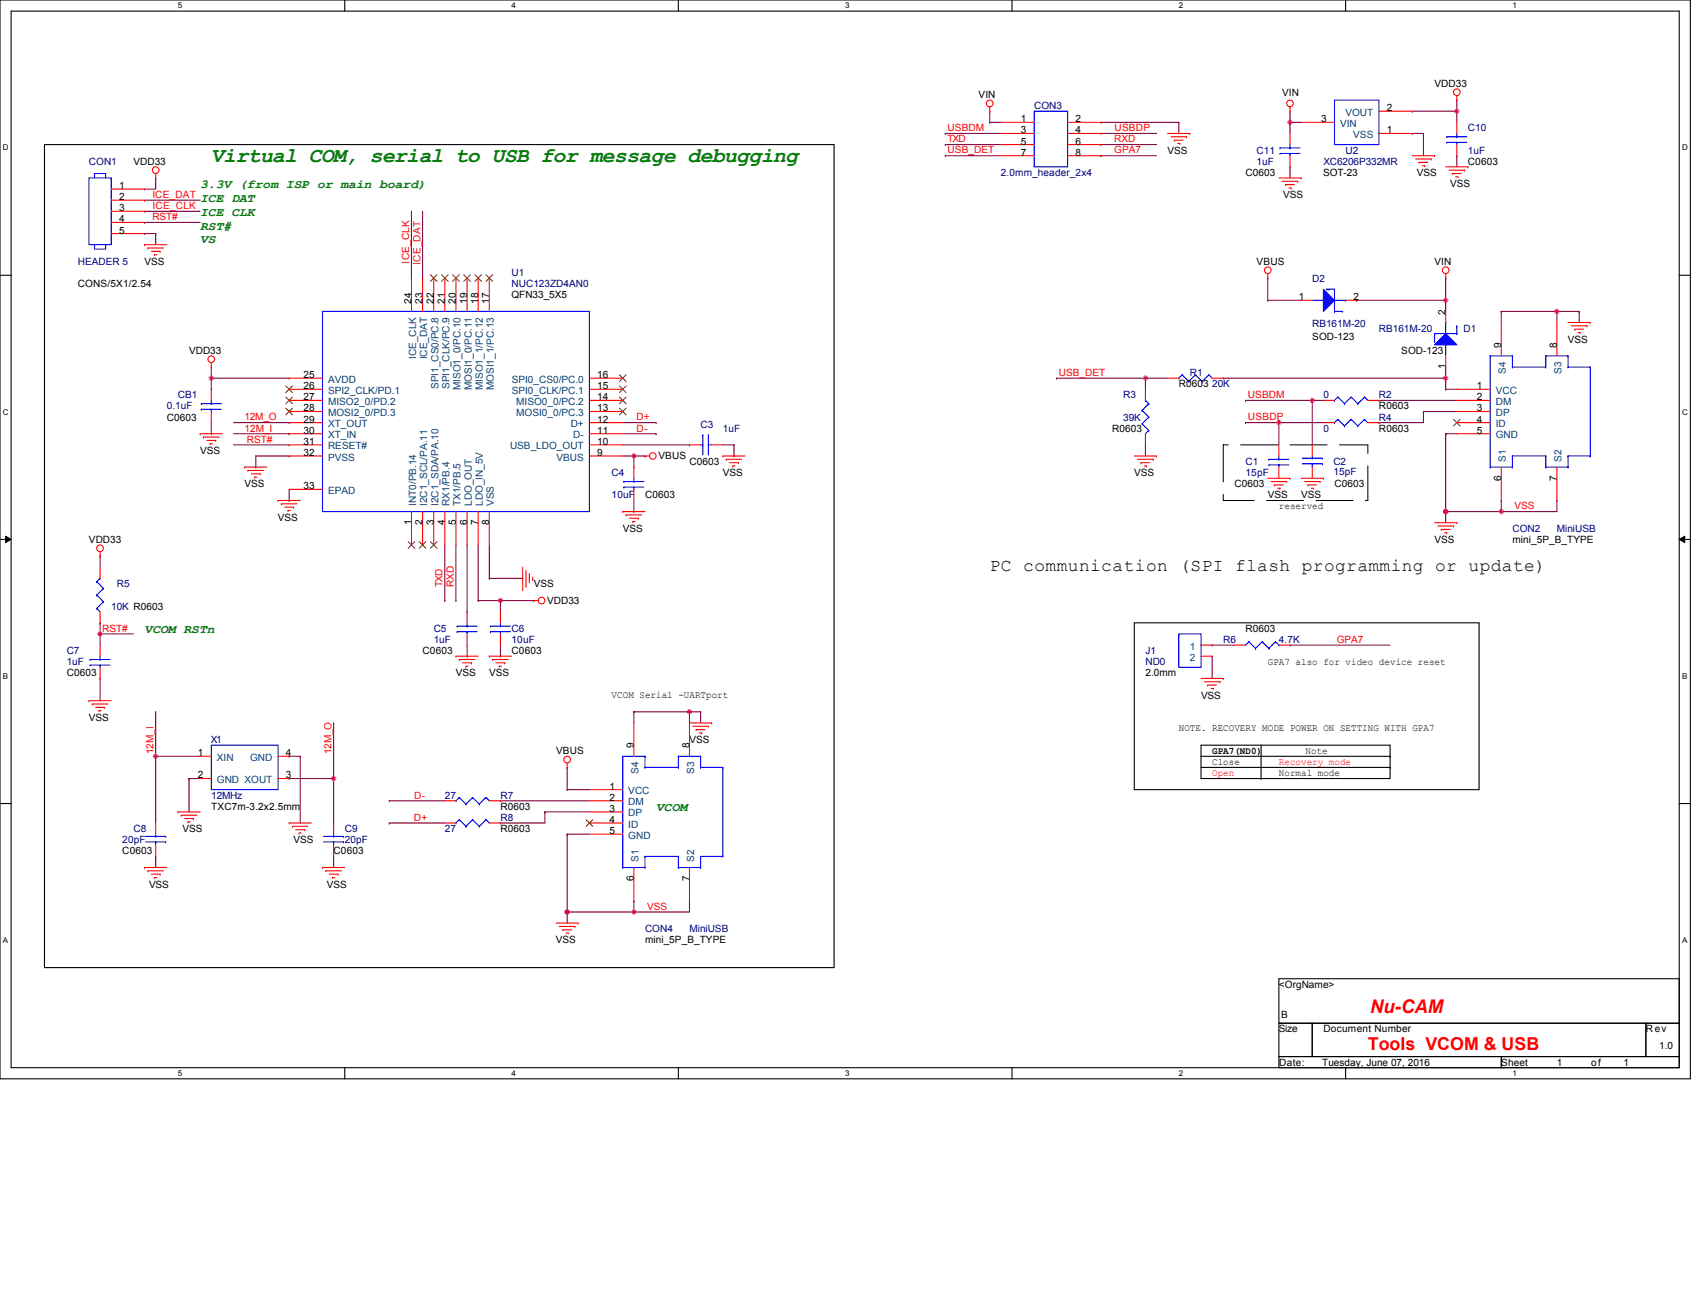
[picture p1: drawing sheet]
<svg xmlns="http://www.w3.org/2000/svg" width="279mm" height="216mm" viewBox="0 0 279 216" stroke-linecap="round" stroke-linejoin="round" font-family="sans-serif">
<path d="M0 0h278v177.4h-278zM1.8 1.8h274.3v173.8h-274.3z" fill="none" stroke="#000" stroke-width=".18"/>
<g fill="#fff">
<path d="M29.3 .2h.7v1.4h-.7z"/>
<path d="M29.3 175.7h.7v1.5h-.7z"/>
</g>
<path d="M56.7 0v1.8M56.7 175.6v1.8" fill="none" stroke="#000" stroke-width=".18"/>
<g fill="#fff">
<path d="M84.1 .2h.8v1.4h-.8z"/>
<path d="M84.1 175.7h.8v1.5h-.8z"/>
</g>
<path d="M111.6 0v1.8M111.6 175.6v1.8" fill="none" stroke="#000" stroke-width=".18"/>
<g fill="#fff">
<path d="M139 .2h.7v1.4h-.7z"/>
<path d="M139 175.7h.7v1.5h-.7z"/>
</g>
<path d="M166.4 0v1.8M166.4 175.6v1.8" fill="none" stroke="#000" stroke-width=".18"/>
<g fill="#fff">
<path d="M193.9 .2h.7v1.4h-.7z"/>
<path d="M193.9 175.7h.7v1.5h-.7z"/>
</g>
<path d="M221.3 0v1.8M221.3 175.6v1.8" fill="none" stroke="#000" stroke-width=".18"/>
<g fill="#fff">
<path d="M248.7 .2h.8v1.4h-.8z"/>
<path d="M248.7 175.7h.8v1.5h-.8z"/>
<path d="M.5 23.5h.9v1.5h-.9z"/>
<path d="M276.6 23.5h1v1.5h-1z"/>
<path d="M.5 67h.9v1.4h-.9z"/>
<path d="M276.6 67h1v1.4h-1z"/>
</g>
<path d="M0 45.3h1.8M276.1 45.3h1.9" fill="none" stroke="#000" stroke-width=".18"/>
<g fill="#fff">
<path d="M.5 110.4h.8v1.5h-.8z"/>
<path d="M276.6 110.4h.9v1.5h-.9z"/>
</g>
<path d="M0 88.7h1.8M276.1 88.7h1.9" fill="none" stroke="#000" stroke-width=".18"/>
<path d="M.9 88.2l.9 .5-.9 .5zM276.1 88.7l1-.5v1z" fill="#000"/>
<path d="M.9 88.2l.9 .5-.9 .5zM276.1 88.7l1-.5v1z" fill="none" stroke="#000" stroke-width=".16"/>
<g fill="#fff">
<path d="M.5 153.8h.8v1.5h-.8z"/>
<path d="M276.6 153.8h.9v1.5h-.9z"/>
</g>
<g fill="none" stroke="#000" stroke-width=".18">
<path d="M7.3 23.8h129.9v135.3h-129.9zM186.5 102.4h56.7v27.4h-56.7zM0 132.1h1.8M197.5 122.5h31.1v5.5h-31.1zM197.5 126.2h31.1M197.5 124.4h31.1M207.4 128h.1M207.4 122.5v5.5M228.6 126.2h.1M228.6 124.4h.1M276.1 132.1h1.9M210.3 160.9h65.8v7.3h-65.8z"/>
<path d="M210.3 168.2h5.5v5.5h-5.5zM210.3 173.7h36.6v1.9h-36.6zM215.8 168.2h54.9v5.5h-54.9zM246.9 173.7h29.2v1.9h-29.2zM270.7 168.2h5.4v5.5h-5.4z"/>
</g>
<g fill="none" stroke="#800040" stroke-width=".18">
<path d="M162.8 18.3h.1M162.8 18.3v1.8M212.1 18.3h.1M212.1 18.3v3.6M232.3 18.3h.1M232.3 18.3h7.3M239.6 18.3h.1M239.6 16.5h.1M239.6 16.5v3.6M23.8 31.1h.1M23.8 36.6h.1M23.8 32.9h.1"/>
<path d="M23.8 34.7h.1M23.8 38.4h.1M23.8 36.6h9.1M23.8 32.9h9.1M23.8 34.7h9.1M23.8 38.4h1.8M25.6 29.3h.1M25.6 38.4h.1M25.6 29.3v1.8h-1.8M25.6 38.4v1.8M67.7 34.7v11M69.5 34.7v11"/>
<path d="M155.4 21.9h.1M155.4 23.8h.1M155.4 25.6h.1M155.4 21.9h9.2M155.4 23.8h9.2M155.4 25.6h9.2M162.8 20.1h.1M162.8 20.1h1.8M181.1 21.9h.1M181.1 23.8h.1M181.1 25.6h.1M181.1 20.1h.1"/>
<path d="M181.1 21.9h9.1M181.1 23.8h9.1M181.1 25.6h9.1M181.1 20.1h12.8M193.9 20.1h.1M193.9 20.1v1.8M212.1 20.1h.1M212.1 27.4h.1M212.1 20.1h1.9M212.1 27.4v1.9M232.3 21.9h.1M232.3 21.9h1.8"/>
<path d="M234.1 21.9h.1M234.1 21.9v3.7M239.6 25.6h.1M239.6 25.6v1.8M67.7 45.7h.1M69.5 45.7h.1M208.5 45.7h.1M208.5 49.4h.1M208.5 45.7v3.7M208.5 49.4h5.5M223.1 49.4h.1M223.1 49.4h14.6"/>
<path d="M237.7 49.4h.1M237.7 45.7h.1M237.7 45.7v5.5M246.9 51.2h.1M246.9 51.2h12.8M246.9 51.2v1.8M256 51.2h.1M256 51.2v1.8M259.7 51.2h.1M259.7 51.2v1.8M34.7 71.3h.1M34.7 62.2h.1"/>
<path d="M34.7 64h.1M34.7 62.2h12.8M34.7 60.4v3.6M34.7 69.5v1.8M38.4 69.5h9.1M38.4 71.3h9.1M38.4 73.2h9.1M42.1 76.8h.1M47.5 71.3h.1M47.5 73.2h.1M47.5 62.2h.1M47.5 69.5h.1"/>
<path d="M47.5 75h.1M47.5 75h-5.4v1.8M102.4 69.5h5.5M102.4 71.3h5.5M102.4 73.2h11M102.4 75h3.7M104.2 76.8h.1M104.2 75h.1M104.2 75v1.8M106.1 75h.1M107.9 69.5h.1M107.9 71.3h.1"/>
<path d="M113.4 73.2h.1M118.9 73.2h1.8M120.7 73.2h.1M120.7 75h.1M120.7 73.2v1.8M173.7 62.2h.1M173.7 62.2h18.3M188.4 73.2h.1M188.4 62.2h.1M188.4 62.2v1.8M188.4 73.2v1.8M201.2 62.2h.1"/>
<path d="M201.2 62.2h36.5M204.8 65.8h.1M204.8 69.5h.1M204.8 69.5h12.8M204.8 65.8h12.8M210.3 69.5h.1M210.3 69.5v3.7M215.8 65.8h.1M215.8 65.8v7.4M226.8 69.5h.1M226.8 65.8h.1M226.8 65.8h12.8"/>
<path d="M234.1 67.7h.1M234.1 67.7h5.5M234.1 67.7v1.8h-7.3M237.7 64h.1M237.7 62.2h.1M237.7 60.4h.1M237.7 71.3h.1M237.7 64h1.9M237.7 60.4v3.6M237.7 71.3v14.7M237.7 71.3h1.9M16.5 91.4h.1"/>
<path d="M16.5 91.4v1.9M47.5 82.3h.1M47.5 80.5v1.8M73.2 98.8h.1M73.2 89.6v9.2M75 98.8h.1M75 89.6v9.2M76.8 89.6v11M78.6 98.8h.1M78.6 89.6v9.2M78.6 98.8h9.2M80.5 95.1h.1"/>
<path d="M80.5 95.1h5.5M80.5 89.6v5.5M82.3 98.8h.1M82.3 98.8v1.8M86 95.1h.1M87.8 98.8h.1M104.2 84.1h.1M104.2 82.3v1.8M237.7 84.1h.1M246.9 84.1h.1M246.9 82.3h.1M246.9 82.3v1.8"/>
<path d="M256 82.3h.1M256 82.3v1.8h-18.3M16.5 104.2h.1M16.5 102.4h.1M16.5 111.6h.1M16.5 102.4v3.7M16.5 111.6v3.6M16.5 104.2h5.4M25.6 117h.1M25.6 117v18.3M54.9 118.9h.1M54.9 118.9v16.4"/>
<path d="M76.8 100.6h.1M76.8 107.9h.1M76.8 106.1v1.8M82.3 107.9h.1M82.3 100.6h.1M82.3 106.1v1.8M104.2 117h.1M104.2 117v1.9M104.2 117h11M113.4 117h.1M113.4 117v1.9M115.2 117h.1"/>
<path d="M115.2 117v1.9M199.3 106.1h.1M199.3 107.9h.1M199.3 106.1h3.7M199.3 107.9v3.7M212.1 106.1h.1M212.1 106.1h16.5M25.6 124.4h.1M25.6 124.4h7.3M31.1 128h.1M31.1 128v5.5M31.1 128h1.8"/>
<path d="M47.5 128h.1M47.5 124.4h.1M47.5 128h7.4M47.5 124.4h1.9M49.4 124.4h.1M49.4 124.4v10.9M54.9 128h.1M64 135.3h.1M64 131.7h.1M64 131.7h9.2M64 135.3h9.2M82.3 131.7h.1"/>
<path d="M82.3 135.3h.1M82.3 131.7h14.6M89.6 133.5h.1M89.6 133.5h7.3M89.6 133.5v1.8h-7.3M93.3 137.2h.1M93.3 129.8h.1M93.3 126.2h.1M93.3 126.2v3.6M93.3 137.2v14.6M93.3 129.8h3.6M93.3 137.2h3.6"/>
<path d="M25.6 140.8h.1M25.6 140.8v1.8M54.9 140.8h.1M54.9 140.8v1.8M93.3 150h.1M104.2 150h.1M104.2 148.1h.1M104.2 148.1v1.9M113.4 148.1h.1M113.4 148.1v1.9h-20.1"/>
</g>
<g fill="none" stroke="#f00" stroke-width=".18">
<path d="M162.8 18.3h.1M162.8 17.6v.7M212.1 18.3h.1M212.1 17.6v.7M239.6 16.5h.1M239.6 15.7v.8M18.3 31.1h5.5M18.3 32.9h5.5M18.3 34.7h5.5M18.3 36.6h5.5M18.3 38.4h5.5M25.6 29.3h.1"/>
<path d="M25.6 28.5v.8M192 21.9h3.7M192.6 22.5h2.5M193.1 23h.1M193.1 23h1.5M193.7 23.6h.3M194 23.6h.1M195.1 22.5h.1M195.7 21.9h.1M210.3 29.3h3.7M210.9 29.8h2.5M211.4 30.4h.1"/>
<path d="M211.4 30.4h1.5M212 30.9h.3M212.1 21.9v1.9M212.1 25.6v1.8M212.3 30.9h.1M213.4 29.8h.1M214 29.3h.1M232.3 25.6h3.6M232.8 26.1h2.6M233.4 26.7h.1M233.4 26.7h1.4M233.9 27.2h.4"/>
<path d="M234.3 27.2h.1M235.4 26.1h.1M235.9 25.6h.1M237.7 27.4h3.7M238.3 28h2.6M238.8 28.5h.1M238.8 28.5h1.5M239.4 29.1h.4M239.8 29.1h.1M240.9 28h.1M241.4 27.4h.1M23.8 40.2h.1"/>
<path d="M23.8 40.2h3.6M24.3 40.8h.1M24.3 40.8h2.6M24.9 41.3h1.4M25.4 41.9h.1M25.4 41.9h.4M26.3 41.3h.1M34.7 59.6v.8M67.7 45.7v5.5M69.5 45.7v5.5M71.3 45.7v5.5M73.2 45.7v5.5"/>
<path d="M75 45.7v5.5M76.8 45.7v5.5M78.6 45.7v5.5M80.5 45.7v5.5M208.5 45.7h.1M208.5 45v.7M237.7 45.7h.1M237.7 45v.7M246.9 53v5.5M256 53v5.5M257.9 53h3.6M258.4 53.6h2.6"/>
<path d="M259 54.1h.1M259 54.1h1.4M259.5 54.7h.4M259.9 54.7h.1M261 53.6h.1M261.5 53h.1M32.9 71.3h.1M32.9 71.3h3.7M33.5 71.9h.1M33.5 71.9h2.5M34 72.4h1.5M34.6 73h.1"/>
<path d="M34.6 73h.3M34.7 60.4h.1M35.5 72.4h.1M40.2 76.8h.1M40.2 76.8h3.7M40.8 77.4h.1M40.8 77.4h2.5M41.3 77.9h1.5M41.9 78.5h.1M41.9 78.5h.3M42.8 77.9h.1M47.5 75h5.5"/>
<path d="M47.5 71.3h5.5M47.5 65.8h5.5M47.5 73.2h5.5M47.5 64h5.5M47.5 67.7h5.5M47.5 69.5h5.5M47.5 62.2h5.5M96.9 75h5.5M96.9 71.3h5.5M96.9 65.8h5.5M96.9 73.2h5.5M96.9 64h5.5"/>
<path d="M96.9 67.7h5.5M96.9 69.5h5.5M96.9 62.2h5.5M106.1 75h.1M106.1 75h.7M113.4 73.2h1.8M117 73.2h1.9M118.9 75h.1M118.9 75h3.6M119.4 75.5h.1M119.4 75.5h2.6M120 76.1h1.4"/>
<path d="M120.5 76.6h.1M120.5 76.6h.4M121.4 76.1h.1M186.5 75h3.7M187.1 75.5h2.5M187.6 76.1h.1M187.6 76.1h1.5M188.2 76.6h.4M188.4 64v1.8M188.4 71.3v1.9M188.6 76.6h.1M189.6 75.5h.1"/>
<path d="M190.2 75h.1M208.5 78.6h3.6M209 79.2h2.6M209.6 79.7h.1M209.6 79.7h1.4M211.6 79.2h.1M212.1 78.6h.1M214 78.6h3.6M214.5 79.2h2.6M215.1 79.7h.1M215.1 79.7h1.4M215.8 73.2v1.8"/>
<path d="M215.8 76.8v1.8M217.1 79.2h.1M217.6 78.6h.1M217.6 65.8h1.9M224.9 65.8h1.9M239.6 71.3h5.5M239.6 65.8h5.5M239.6 64h5.5M239.6 67.7h5.5M239.6 69.5h5.5M246.9 76.8v5.5M256 76.8v5.5"/>
<path d="M16.5 91.4h.1M16.5 90.7v.7M16.5 93.3v1.8M45.7 82.3h.1M45.7 82.3h3.7M46.3 82.8h.1M46.3 82.8h2.5M46.8 83.4h1.5M47.4 83.9h.1M47.4 83.9h.3M47.5 80.5h5.5M48.3 83.4h.1"/>
<path d="M67.7 84.1v5.5M69.5 84.1v5.5M71.3 84.1v5.5M73.2 84.1v5.5M75 84.1v5.5M76.8 84.1v5.5M78.6 84.1v5.5M80.5 84.1v5.5M86 96.9h.1M86 93.3v3.6M86.5 96.4h.1M86.5 93.8v2.6"/>
<path d="M87.1 94.4h.1M87.1 94.4v1.4M87.6 95.3h.1M87.6 94.9v.4M87.8 98.8h.1M87.8 98.8h.7M102.4 84.1h.1M102.4 84.1h3.7M103 84.7h.1M103 84.7h2.5M103.5 85.2h1.5M104.1 85.8h.1"/>
<path d="M104.1 85.8h.3M105 85.2h.1M210.1 80.3h.4M210.5 80.3h.1M215.6 80.3h.4M216 80.3h.1M235.9 86h3.7M236.5 86.5h2.5M237 87.1h.1M237 87.1h1.5M237.6 87.6h.3M237.9 87.6h.1"/>
<path d="M239 86.5h.1M239.6 86h.1M14.6 115.2h.1M14.6 115.2h3.7M15.2 115.8h.1M15.2 115.8h2.5M15.7 116.3h1.5M16.3 116.9h.1M16.3 116.9h.3M16.5 100.6v1.8M16.5 106.1v1.8M16.5 109.7v1.9"/>
<path d="M17.2 116.3h.1M75 107.9h.1M75 107.9h3.6M75.5 108.4h.1M75.5 108.4h2.6M76.1 109h1.4M76.6 109.5h.1M76.6 109.5h.4M76.8 100.6v1.8M76.8 104.2v1.9M77.5 109h.1M80.5 107.9h.1"/>
<path d="M80.5 107.9h3.6M81 108.4h.1M81 108.4h2.6M81.6 109h1.4M82.1 109.5h.1M82.1 109.5h.4M82.3 100.6v1.8M82.3 104.2v1.9M83 109h.1M113.4 118.9h3.6M113.9 119.4h2.6M114.5 120h.1"/>
<path d="M114.5 120h1.4M116.5 119.4h.1M117 118.9h.1M197.5 107.9h1.8M197.5 111.6h3.7M197.5 106.1h1.8M198.1 112.1h2.5M198.6 112.7h.1M198.6 112.7h1.5M199.2 113.2h.3M199.5 113.2h.1M200.6 112.1h.1"/>
<path d="M201.2 111.6h.1M203 106.1h1.8M210.3 106.1h1.8M25.6 135.3v1.9M25.6 139v1.8M29.3 133.5h.1M29.3 133.5h3.6M29.8 134h.1M29.8 134h2.6M30.4 134.6h1.4M30.9 135.1h.1M30.9 135.1h.4"/>
<path d="M31.8 134.6h.1M47.5 135.3h.1M47.5 135.3h3.7M48.1 135.9h.1M48.1 135.9h2.6M48.6 136.4h1.5M49.2 137h.1M49.2 137h.4M50.1 136.4h.1M54.9 135.3v1.9M54.9 139v1.8M73.2 135.3h1.8"/>
<path d="M73.2 131.7h1.8M80.5 135.3h1.8M80.5 131.7h1.8M93.3 126.2h.1M93.3 125.5v.7M115 120.5h.4M115.4 120.5h.1M23.8 142.6h.1M23.8 142.6h3.6M24.3 143.2h.1M24.3 143.2h2.6M24.9 143.7h1.4"/>
<path d="M25.4 144.3h.1M25.4 144.3h.4M26.3 143.7h.1M53 142.6h.1M53 142.6h3.7M53.6 143.2h.1M53.6 143.2h2.5M54.1 143.7h1.5M54.7 144.3h.1M54.7 144.3h.3M55.6 143.7h.1M91.4 151.8h3.7"/>
<path d="M92 152.3h2.6M92.5 152.9h.1M92.5 152.9h1.5M93.1 153.4h.4M93.5 153.4h.1M94.6 152.3h.1M95.1 151.8h.1"/>
<circle cx="162.8" cy="17" r=".55"/>
<circle cx="212.1" cy="17" r=".55"/>
<circle cx="239.6" cy="15.2" r=".55"/>
<circle cx="25.6" cy="28" r=".55"/>
<circle cx="34.7" cy="59.1" r=".55"/>
<circle cx="208.5" cy="44.4" r=".55"/>
<circle cx="237.7" cy="44.4" r=".55"/>
<circle cx="107.3" cy="75" r=".54"/>
<circle cx="16.5" cy="90.2" r=".55"/>
<circle cx="89.1" cy="98.8" r=".54"/>
<circle cx="93.3" cy="124.9" r=".55"/>
</g>
<path d="M201.2 73.2h23.7v9.1h-23.7z" fill="none" stroke="#000" stroke-width=".16" stroke-dasharray="6.1 2"/>
<g fill="none" stroke="#00f" stroke-width=".18">
<path d="M14.6 29.3h3.7v10.9h-3.7zM15.5 29.3v-.8h1.9v.8M210.5 24.3h.1M210.5 25.2h.1M210.5 24.3h3.3M210.5 25.2h3.3M212.1 25.2h.1M212.1 24.3h.1M212.1 23.8v.5M212.1 25.2v.4M15.5 40.2v.8h1.9v-.8M53 51.2h43.9v32.9h-43.9z"/>
<path d="M245.1 58.5h.1M245.1 58.5h3.6M245.1 58.5v18.3M248.7 58.5h.1M248.7 58.5v1.9M254.2 58.5h.1M254.2 58.5h3.7M254.2 58.5v1.9M257.9 58.5h.1M257.9 58.5v1.9M115.2 73.2h.4M115.6 73.2h.1"/>
<path d="M115.6 71.5h.1M115.6 71.5v3.3M116.5 71.5h.1M116.5 73.2h.1M116.5 73.2h.5M116.5 71.5v3.3M187.8 69.7h.1M187.8 67.5h.1M187.8 69.7l1.1 1.1M187.8 67.5l1.1 1.1M188.4 65.8h.1M188.4 65.8l.5 .6"/>
<path d="M188.9 70.8h.1M188.9 68.6h.1M188.9 66.4h.1M188.9 70.8l-.5 .5M188.9 68.6l-1.1 1.1M188.9 66.4l-1.1 1.1M214.2 76.3h3.2M214.2 75.3h3.2M215.8 75.3h.1M215.8 76.3h.1M215.8 75v.3M215.8 76.3v.5"/>
<path d="M217.4 76.3h.1M217.4 75.3h.1M219.5 65.8h.1M220 65.3h.1M220 65.3l1.1 1.1M220 65.3l-.5 .5M221.1 66.4h.1M222.2 65.3h.1M222.2 65.3l1.1 1.1M222.2 65.3l-1.1 1.1M223.3 66.4h.1M224.4 65.3h.1"/>
<path d="M224.4 65.3l.5 .5M224.4 65.3l-1.1 1.1M245.1 76.8h.1M245.1 76.8h3.6M248.7 60.4h.1M248.7 76.8h.1M248.7 75h.1M248.7 75h5.5M248.7 60.4h5.5M248.7 75v1.8M254.2 60.4h.1M254.2 75h.1"/>
<path d="M254.2 76.8h.1M254.2 75v1.8M254.2 76.8h3.7M257.9 60.4h.1M257.9 76.8h.1M257.9 75h.1M257.9 75h3.6M257.9 60.4h3.6M257.9 75v1.8M261.5 75h.1M261.5 60.4h.1M261.5 60.4v14.6"/>
<path d="M15.9 97.8h.1M15.9 95.6h.1M15.9 97.8l1.1 1.1M15.9 95.6l1.1 1.1M16.5 95.1h.1M16.5 95.1l-.6 .5M17 98.9h.1M17 96.7h.1M17 98.9l-1.1 1.1M17 96.7l-1.1 1.1M14.8 108.4h.1M14.8 109.4h.1"/>
<path d="M14.8 108.4h3.3M14.8 109.4h3.3M15.9 100h.1M15.9 100l.6 .6M16.5 109.4h.1M16.5 108.4h.1M16.5 107.9v.5M16.5 109.4v.3M75.2 103h.1M75.2 103.9h.1M75.2 103h3.3M75.2 103.9h3.3"/>
<path d="M76.8 103.9h.1M76.8 103h.1M76.8 102.4v.6M76.8 103.9v.3M80.7 103h.1M80.7 103.9h.1M80.7 103h3.2M80.7 103.9h3.2M82.3 103.9h.1M82.3 103h.1M82.3 102.4v.6M82.3 103.9v.3"/>
<path d="M193.9 104.2h3.6v5.5h-3.6zM205.4 105.5h.1M205.4 105.5l-.6 .6M205.4 105.5l1.1 1.1M206.5 106.6h.1M207.6 105.5h.1M207.6 105.5l-1.1 1.1M207.6 105.5l1.1 1.1M208.7 106.6h.1M209.8 105.5h.1M209.8 105.5l-1.1 1.1M209.8 105.5l.5 .6"/>
<path d="M210.3 106.1h.1M24 138.4h3.2M24 137.5h3.2M25.6 137.5h.1M25.6 138.4h.1M25.6 137.2v.3M25.6 138.4v.6M27.2 138.4h.1M27.2 137.5h.1M53.2 138.4h3.3M53.2 137.5h3.3M54.9 137.5h.1"/>
<path d="M54.9 138.4h.1M54.9 137.2v.3M54.9 138.4v.6M56.5 138.4h.1M56.5 137.5h.1M75 131.7h.1M75 135.3h.1M75.5 131.1h.1M75.5 134.8h.1M75.5 131.1l1.1 1.1M75.5 131.1l-.5 .6M75.5 134.8l1.1 1.1"/>
<path d="M75.5 134.8l-.5 .5M76.6 132.2h.1M76.6 135.9h.1M77.7 131.1h.1M77.7 134.8h.1M77.7 131.1l1.1 1.1M77.7 131.1l-1.1 1.1M77.7 134.8l1.1 1.1M77.7 134.8l-1.1 1.1M78.8 132.2h.1M78.8 135.9h.1M79.9 131.1h.1"/>
<path d="M79.9 134.8h.1M79.9 131.1l.6 .6M79.9 131.1l-1.1 1.1M79.9 134.8l.6 .5M79.9 134.8l-1.1 1.1"/>
</g>
<g fill="none" stroke="#804000" stroke-width=".16">
<path d="M70.8 45.2l1.1 1.1M71.9 45.2l-1.1 1.1M72.6 45.2l1.1 1.1M73.7 45.2l-1.1 1.1M74.4 45.2l1.1 1.1M75.5 45.2l-1.1 1.1M76.3 45.2l1.1 1.1M77.4 45.2l-1.1 1.1M78.1 45.2l1.1 1.1M79.2 45.2l-1.1 1.1M79.9 45.2l1.1 1.1M81 45.2l-1.1 1.1"/>
<path d="M47 63.5l1.1 1.1M47 65.3l1.1 1.1M47 67.1l1.1 1.1M48.1 63.5l-1.1 1.1M48.1 65.3l-1.1 1.1M48.1 67.1l-1.1 1.1M101.9 67.1l1.1 1.1M101.9 65.3l1.1 1.1M101.9 63.5l1.1 1.1M101.9 61.6l1.1 1.1M103 67.1l-1.1 1.1M103 65.3l-1.1 1.1"/>
<path d="M103 63.5l-1.1 1.1M103 61.6l-1.1 1.1M239 68.9l1.1 1.1M240.1 68.9l-1.1 1.1M67.1 89.1l1.1 1.1M68.2 89.1l-1.1 1.1M68.9 89.1l1.1 1.1M70 89.1l-1.1 1.1M70.8 89.1l1.1 1.1M71.9 89.1l-1.1 1.1"/>
</g>
<path d="M217.6 47.5l1.9 1.9-1.9 1.8z" fill="#00f"/>
<g fill="none" stroke="#00f" stroke-width=".18">
<path d="M219.5 16.5h7.3v7.3h-7.3zM215.8 49.4h1.8M217.6 47.5l1.9 1.9-1.9 1.8zM217.6 49.4h.1M218.2 47.5h.1M218.2 47.5h1.3v3.7M218.5 47.5h.1M219.5 51.2h.1M219.5 49.4h1.8M219.5 51.2h1.2M220.7 51.2h.1M221.3 49.4h.1"/>
<path d="M102.6 79.2h.1M102.6 79.2h3.3M104.2 79.2h.1M104.2 78.6v.6M193.9 62.2h.1M194.4 61.6h.1M194.4 61.6l1.1 1.1M194.4 61.6l-.5 .6M195.5 62.7h.1M196.6 61.6h.1M196.6 61.6l1.1 1.1M196.6 61.6l-1.1 1.1"/>
<path d="M197.7 62.7h.1M198.8 61.6h.1M198.8 61.6l.5 .6M198.8 61.6l-1.1 1.1M208.7 75.5h.1M208.7 76.4h.1M208.7 75.5h3.3M208.7 76.4h3.3M210.3 76.4h.1M210.3 75.5h.1M210.3 75v.5M210.3 76.4v.4"/>
<path d="M219.5 69.5h.1M220 68.9h.1M220 68.9l1.1 1.1M220 68.9l-.5 .6M221.1 70h.1M222.2 68.9h.1M222.2 68.9l1.1 1.1M222.2 68.9l-1.1 1.1M223.3 70h.1M224.4 68.9h.1M224.4 68.9l.5 .6M224.4 68.9l-1.1 1.1"/>
<path d="M102.6 80.1h.1M102.6 80.1h3.3M104.2 80.1h.1M104.2 80.1v.4"/>
</g>
<g fill="none" stroke="#f00" stroke-width=".18">
<path d="M226.8 18.3h5.5M214 20.1h5.5M226.8 21.9h5.5M214 49.4h1.8M221.3 49.4h1.8M104.2 76.8v1.8M192 62.2h1.9M199.3 62.2h1.9M210.3 73.2v1.8M210.3 76.8v1.8M217.6 69.5h1.9M224.9 69.5h1.9"/>
<path d="M104.2 80.5v1.8"/>
</g>
<path d="M237.7 54.9l1.9 1.8h-3.7z" fill="#00f"/>
<g fill="none" stroke="#00f" stroke-width=".18">
<path d="M170.1 18.3h5.5v9.1h-5.5zM237.9 22.5h.1M237.9 23.4h.1M237.9 22.5h3.3M237.9 23.4h3.3M239.6 23.4h.1M239.6 22.5h.1M239.6 21.9v.6M239.6 23.4v.4M235.9 55.8h.1M235.9 56.1h.1M237.7 54.9l1.9 1.8h-3.7z"/>
<path d="M237.7 56.7h.1M237.7 53h.1M237.7 53v1.9M237.7 56.7v1.8M239.6 54.9h.1M239.6 53.6h.1M239.6 54.9h-3.7v1.2M239.6 53.6v1.3M33.1 66.4h.1M33.1 67.3h.1M33.1 66.4h3.3M33.1 67.3h3.3"/>
<path d="M34.7 67.3h.1M34.7 66.4h.1M34.7 65.8v.6M34.7 67.3v.4M34.7 122.5h11v7.3h-11zM102.4 124.4h.1M102.4 124.4h3.7M102.4 124.4v18.2M106.1 126.2h.1M106.1 124.4h.1M106.1 126.2h5.5M106.1 124.4v1.8"/>
<path d="M111.6 124.4h.1M111.6 126.2h.1M111.6 124.4h3.6M111.6 124.4v1.8M115.2 126.2h.1M115.2 124.4h.1M115.2 126.2h3.7M115.2 124.4v1.8M118.9 126.2h.1M118.9 126.2v14.6M102.4 142.6h.1M102.4 142.6h3.7"/>
<path d="M106.1 142.6h.1M106.1 140.8h.1M106.1 140.8h5.5M106.1 140.8v1.8M111.6 140.8h.1M111.6 142.6h.1M111.6 140.8v1.8M111.6 142.6h3.6M115.2 142.6h.1M115.2 140.8h.1M115.2 140.8h3.7M115.2 140.8v1.8"/>
<path d="M118.9 140.8h.1"/>
</g>
<g fill="none" stroke="#f00" stroke-width=".18">
<path d="M164.6 20.1h5.5M164.6 21.9h5.5M164.6 23.8h5.5M164.6 25.6h5.5M175.6 20.1h5.5M175.6 21.9h5.5M175.6 23.8h5.5M175.6 25.6h5.5M239.6 20.1v1.8M239.6 23.8v1.8M237.7 51.2v1.8M237.7 58.5v1.9"/>
<path d="M34.7 64v1.8M34.7 67.7v1.8M104.2 118.9v5.5M113.4 118.9v5.5M32.9 124.4h1.8M32.9 128h1.8M45.7 124.4h1.8M45.7 128h1.8M96.9 129.8h5.5M96.9 131.7h5.5M96.9 133.5h5.5M96.9 135.3h5.5"/>
<path d="M96.9 137.2h5.5M104.2 142.6v5.5M113.4 142.6v5.5"/>
</g>
<path d="M96.4 134.8l1.1 1.1M97.5 134.8l-1.1 1.1" fill="none" stroke="#804000" stroke-width=".16"/>
<circle cx="237.7" cy="84.1" r=".37" fill="#f0f"/>
<circle cx="237.7" cy="84.1" r=".37" fill="none" stroke="#f0f" stroke-width=".18"/>
<circle cx="215.8" cy="65.8" r=".37" fill="#f0f"/>
<circle cx="215.8" cy="65.8" r=".37" fill="none" stroke="#f0f" stroke-width=".18"/>
<circle cx="210.3" cy="69.5" r=".37" fill="#f0f"/>
<circle cx="210.3" cy="69.5" r=".37" fill="none" stroke="#f0f" stroke-width=".18"/>
<circle cx="188.4" cy="62.2" r=".37" fill="#f0f"/>
<circle cx="188.4" cy="62.2" r=".37" fill="none" stroke="#f0f" stroke-width=".18"/>
<circle cx="237.7" cy="62.2" r=".37" fill="#f0f"/>
<circle cx="237.7" cy="62.2" r=".37" fill="none" stroke="#f0f" stroke-width=".18"/>
<circle cx="82.3" cy="98.8" r=".37" fill="#f0f"/>
<circle cx="82.3" cy="98.8" r=".37" fill="none" stroke="#f0f" stroke-width=".18"/>
<circle cx="16.5" cy="104.2" r=".37" fill="#f0f"/>
<circle cx="16.5" cy="104.2" r=".37" fill="none" stroke="#f0f" stroke-width=".18"/>
<circle cx="34.7" cy="62.2" r=".37" fill="#f0f"/>
<circle cx="34.7" cy="62.2" r=".37" fill="none" stroke="#f0f" stroke-width=".18"/>
<circle cx="93.3" cy="150" r=".37" fill="#f0f"/>
<circle cx="93.3" cy="150" r=".37" fill="none" stroke="#f0f" stroke-width=".18"/>
<circle cx="104.2" cy="75" r=".37" fill="#f0f"/>
<circle cx="104.2" cy="75" r=".37" fill="none" stroke="#f0f" stroke-width=".18"/>
<circle cx="237.7" cy="49.4" r=".37" fill="#f0f"/>
<circle cx="237.7" cy="49.4" r=".37" fill="none" stroke="#f0f" stroke-width=".18"/>
<circle cx="25.6" cy="124.4" r=".37" fill="#f0f"/>
<circle cx="25.6" cy="124.4" r=".37" fill="none" stroke="#f0f" stroke-width=".18"/>
<circle cx="237.7" cy="84.1" r=".37" fill="#f0f"/>
<circle cx="237.7" cy="84.1" r=".37" fill="none" stroke="#f0f" stroke-width=".18"/>
<circle cx="246.9" cy="84.1" r=".37" fill="#f0f"/>
<circle cx="246.9" cy="84.1" r=".37" fill="none" stroke="#f0f" stroke-width=".18"/>
<circle cx="256" cy="51.2" r=".37" fill="#f0f"/>
<circle cx="256" cy="51.2" r=".37" fill="none" stroke="#f0f" stroke-width=".18"/>
<circle cx="93.3" cy="150" r=".37" fill="#f0f"/>
<circle cx="93.3" cy="150" r=".37" fill="none" stroke="#f0f" stroke-width=".18"/>
<circle cx="104.2" cy="150" r=".37" fill="#f0f"/>
<circle cx="104.2" cy="150" r=".37" fill="none" stroke="#f0f" stroke-width=".18"/>
<circle cx="54.9" cy="128" r=".37" fill="#f0f"/>
<circle cx="54.9" cy="128" r=".37" fill="none" stroke="#f0f" stroke-width=".18"/>
<circle cx="113.4" cy="117" r=".37" fill="#f0f"/>
<circle cx="113.4" cy="117" r=".37" fill="none" stroke="#f0f" stroke-width=".18"/>
<circle cx="212.1" cy="20.1" r=".37" fill="#f0f"/>
<circle cx="212.1" cy="20.1" r=".37" fill="none" stroke="#f0f" stroke-width=".18"/>
<circle cx="239.6" cy="18.3" r=".37" fill="#f0f"/>
<circle cx="239.6" cy="18.3" r=".37" fill="none" stroke="#f0f" stroke-width=".18"/>
<text font-size="3.5" fill="#008000" x="34.7" y="26.7">Virtual COM, serial to USB for message debugging</text>
<text font-size="3.1" fill="#f00" x="225.3" y="166.5">Nu-CAM</text>
<text font-size="2.9" x="162.8" y="93.9">PC communication (SPI flash programming or update)</text>
<text font-size="2.9" fill="#f00" x="224.9" y="172.7">Tools VCOM &amp; USB</text>
<g font-size="2" fill="#008000">
<text x="32.9" y="30.9">3.3V (from ISP or main board)</text>
<text x="32.9" y="33.2">ICE DAT</text>
<text x="32.9" y="35.5">ICE CLK</text>
<text x="32.9" y="37.8">RST#</text>
<text x="32.9" y="40">VS</text>
<text x="23.8" y="104.1">VCOM RSTn</text>
<text x="107.9" y="133.3">VCOM</text>
</g>
<g font-size="1.6">
<text x="160.9" y="16.1">VIN</text>
<text x="210.9" y="15.7">VIN</text>
<text x="235.9" y="14.3">VDD33</text>
<text x="167.9" y="20.1">1</text>
<text x="167.9" y="21.9">3</text>
<text x="167.9" y="23.8">5</text>
<text x="176.8" y="20.1">2</text>
<text x="176.8" y="21.9">4</text>
<text x="176.8" y="23.8">6</text>
<text x="217.3" y="20.1">3</text>
<text x="228.1" y="21.9">1</text>
<text x="228.1" y="18.3">2</text>
<text x="21.9" y="27.1">VDD33</text>
<text x="167.9" y="25.6">7</text>
<text x="176.8" y="25.6">8</text>
<text x="192" y="25.3">VSS</text>
<text x="204.8" y="28.9">C0603</text>
<text x="217.6" y="28.9">SOT-23</text>
<text x="233" y="28.9">VSS</text>
<text x="241.4" y="27.1">C0603</text>
<text x="19.6" y="31.1">1</text>
<text x="19.6" y="32.9">2</text>
<text x="19.6" y="34.7">3</text>
<text x="211" y="32.6">VSS</text>
<text x="238.5" y="30.7">VSS</text>
<text x="19.6" y="36.6">4</text>
<text x="19.6" y="38.4">5</text>
<text x="12.8" y="47.2">CONS/5X1/2.54</text>
<text x="23.8" y="43.5">VSS</text>
<text x="206.7" y="43.5">VBUS</text>
<text x="235.9" y="43.5">VIN</text>
<text x="67.7" y="49.9" transform="rotate(-90 67.7 49.9)">24</text>
<text x="69.5" y="49.9" transform="rotate(-90 69.5 49.9)">23</text>
<text x="71.3" y="49.9" transform="rotate(-90 71.3 49.9)">22</text>
<text x="73.1" y="49.9" transform="rotate(-90 73.1 49.9)">21</text>
<text x="75" y="49.9" transform="rotate(-90 75 49.9)">20</text>
<text x="76.8" y="49.9" transform="rotate(-90 76.8 49.9)">19</text>
<text x="78.6" y="49.9" transform="rotate(-90 78.6 49.9)">18</text>
<text x="80.5" y="49.9" transform="rotate(-90 80.5 49.9)">17</text>
<text x="84.1" y="49">QFN33_5X5</text>
<text x="213.6" y="49.4">1</text>
<text x="222.6" y="49.4">2</text>
<text x="237.7" y="51.8" transform="rotate(-90 237.7 51.8)">2</text>
<text x="31.1" y="58.2">VDD33</text>
<text x="215.8" y="56">SOD-123</text>
<text x="230.4" y="58.2">SOD-123</text>
<text x="246.9" y="57.2" transform="rotate(-90 246.9 57.2)">9</text>
<text x="256" y="57.2" transform="rotate(-90 256 57.2)">8</text>
<text x="257.9" y="56.3">VSS</text>
<text x="49.9" y="64">26</text>
<text x="49.9" y="65.8">27</text>
<text x="49.9" y="62.2">25</text>
<text x="98.2" y="65.8">14</text>
<text x="98.2" y="64">15</text>
<text x="98.2" y="62.2">16</text>
<text x="193.9" y="63.7">R0603</text>
<text x="237.7" y="60.7" transform="rotate(-90 237.7 60.7)">1</text>
<text x="242.9" y="64">1</text>
<text x="242.9" y="65.8">2</text>
<text x="27.4" y="69.2">C0603</text>
<text x="49.9" y="67.7">28</text>
<text x="49.9" y="71.3">30</text>
<text x="49.9" y="69.5">29</text>
<text x="98.2" y="71.3">11</text>
<text x="98.2" y="69.5">12</text>
<text x="98.2" y="67.7">13</text>
<text x="182.9" y="71">R0603</text>
<text x="226.8" y="67.3">R0603</text>
<text x="226.8" y="71">R0603</text>
<text x="242.9" y="67.7">3</text>
<text x="242.9" y="69.5">4</text>
<text x="242.9" y="71.3">5</text>
<text x="32.9" y="74.6">VSS</text>
<text x="49.9" y="73.1">31</text>
<text x="49.9" y="75">32</text>
<text x="98.2" y="75">9</text>
<text x="98.2" y="73.1">10</text>
<text x="108.3" y="75.6">VBUS</text>
<text x="113.4" y="76.5">C0603</text>
<text x="40.2" y="80.1">VSS</text>
<text x="49.9" y="80.5">33</text>
<text x="106.1" y="82">C0603</text>
<text x="118.9" y="78.3">VSS</text>
<text x="186.5" y="78.3">VSS</text>
<text x="203" y="80.1">C0603</text>
<text x="208.5" y="82">VSS</text>
<text x="210.3" y="83.7">reserved</text>
<text x="214" y="82">VSS</text>
<text x="219.5" y="80.1">C0603</text>
<text x="246.9" y="79" transform="rotate(-90 246.9 79)">6</text>
<text x="256" y="79" transform="rotate(-90 256 79)">7</text>
<text x="14.6" y="89.3">VDD33</text>
<text x="45.7" y="85.6">VSS</text>
<text x="67.7" y="86.3" transform="rotate(-90 67.7 86.3)">1</text>
<text x="69.5" y="86.3" transform="rotate(-90 69.5 86.3)">2</text>
<text x="71.3" y="86.3" transform="rotate(-90 71.3 86.3)">3</text>
<text x="73.1" y="86.3" transform="rotate(-90 73.1 86.3)">4</text>
<text x="75" y="86.3" transform="rotate(-90 75 86.3)">5</text>
<text x="76.8" y="86.3" transform="rotate(-90 76.8 86.3)">6</text>
<text x="78.6" y="86.3" transform="rotate(-90 78.6 86.3)">7</text>
<text x="80.5" y="86.3" transform="rotate(-90 80.5 86.3)">8</text>
<text x="102.4" y="87.4">VSS</text>
<text x="235.9" y="89.3">VSS</text>
<text x="248.7" y="89.3">mini_5P_B_TYPE</text>
<text x="87.8" y="96.6">VSS</text>
<text x="90" y="99.3">VDD33</text>
<text x="69.5" y="107.6">C0603</text>
<text x="84.1" y="107.6">C0603</text>
<text x="204.8" y="103.9">R0603</text>
<text x="11" y="111.2">C0603</text>
<text x="75" y="111.2">VSS</text>
<text x="80.5" y="111.2">VSS</text>
<text x="188.4" y="111.2">2.0mm</text>
<text x="208.5" y="109.3">GPA7 also for video device reset</text>
<text x="14.6" y="118.5">VSS</text>
<text x="100.6" y="114.8">VCOM Serial -UARTport</text>
<text x="197.5" y="114.9">VSS</text>
<text x="32.5" y="124.4">1</text>
<text x="47" y="124.4">4</text>
<text x="91.4" y="124">VBUS</text>
<text x="104.2" y="123.1" transform="rotate(-90 104.2 123.1)">9</text>
<text x="113.4" y="123.1" transform="rotate(-90 113.4 123.1)">8</text>
<text x="113.4" y="122.2">VSS</text>
<text x="193.9" y="120.2">NOTE. RECOVERY MODE POWER ON SETTING WITH GPA7</text>
<text x="199.3" y="123.9">GPA7(ND0)</text>
<text x="199.3" y="125.7">Close</text>
<text x="214.7" y="123.9">Note</text>
<text x="32.5" y="128">2</text>
<text x="47" y="128">3</text>
<text x="100.2" y="129.8">1</text>
<text x="100.2" y="131.7">2</text>
<text x="210.3" y="127.6">Normal mode</text>
<text x="30" y="136.8">VSS</text>
<text x="34.7" y="133.2">TXC7m-3.2x2.5mm</text>
<text x="82.3" y="133.2">R0603</text>
<text x="82.3" y="136.8">R0603</text>
<text x="100.2" y="133.5">3</text>
<text x="100.2" y="135.3">4</text>
<text x="100.2" y="137.2">5</text>
<text x="20.1" y="140.5">C0603</text>
<text x="48.3" y="138.6">VSS</text>
<text x="54.9" y="140.5">C0603</text>
<text x="24.5" y="146">VSS</text>
<text x="53.8" y="146">VSS</text>
<text x="104.2" y="144.8" transform="rotate(-90 104.2 144.8)">6</text>
<text x="113.4" y="144.8" transform="rotate(-90 113.4 144.8)">7</text>
<text x="91.4" y="155.1">VSS</text>
<text x="106.1" y="155.1">mini_5P_B_TYPE</text>
<text x="210.3" y="162.4">&lt;OrgName&gt;</text>
<text x="210.7" y="167.4">B</text>
<text x="210.3" y="169.7">Size</text>
<text x="217.6" y="169.7">Document Number</text>
<text x="270.7" y="169.7">Rev</text>
<text x="272.9" y="172.5">1.0</text>
<text x="210.3" y="175.2">Date:</text>
<text x="217.4" y="175.2">Tuesday, June 07, 2016</text>
<text x="246.9" y="175.2">Sheet</text>
<text x="256" y="175.2">1</text>
<text x="261.7" y="175.2">of</text>
<text x="267" y="175.2">1</text>
</g>
<g font-size="1.6" fill="#000080">
<text x="170.1" y="17.9">CON3</text>
<text x="241.4" y="21.6">C10</text>
<text x="14.6" y="27.1">CON1</text>
<text x="164.6" y="28.9">2.0mm_header_2x4</text>
<text x="206.7" y="25.3">C11</text>
<text x="206.7" y="27.1">1uF</text>
<text x="217.6" y="27.1">XC6206P332MR</text>
<text x="221.3" y="25.3">U2</text>
<text x="241.4" y="25.3">1uF</text>
<text x="12.8" y="43.5">HEADER 5</text>
<text x="84.1" y="45.4">U1</text>
<text x="84.1" y="47.2">NUC123ZD4AN0</text>
<text x="215.8" y="46.3">D2</text>
<text x="215.8" y="53.8">RB161M-20</text>
<text x="226.8" y="54.5">RB161M-20</text>
<text x="240.7" y="54.5">D1</text>
<text x="29.3" y="65.5">CB1</text>
<text x="184.7" y="65.5">R3</text>
<text x="195.7" y="61.8">R1</text>
<text x="199.3" y="63.7">20K</text>
<text x="217.6" y="65.5">0</text>
<text x="226.8" y="65.5">R2</text>
<text x="27.4" y="67.3">0.1uF</text>
<text x="115.2" y="70.4">C3</text>
<text x="118.9" y="71">1uF</text>
<text x="184.7" y="69.2">39K</text>
<text x="217.6" y="71">0</text>
<text x="226.8" y="69.2">R4</text>
<text x="204.8" y="76.5">C1</text>
<text x="219.3" y="76.5">C2</text>
<text x="100.6" y="78.3">C4</text>
<text x="100.6" y="82">10uF</text>
<text x="204.8" y="78.3">15pF</text>
<text x="219.3" y="78.1">15pF</text>
<text x="248.7" y="87.4">CON2</text>
<text x="256" y="87.4">MiniUSB</text>
<text x="18.3" y="100.2">10K R0603</text>
<text x="19.2" y="96.6">R5</text>
<text x="11" y="107.6">C7</text>
<text x="71.3" y="103.9">C5</text>
<text x="71.3" y="105.7">1uF</text>
<text x="84.1" y="103.9">C6</text>
<text x="84.1" y="105.7">10uF</text>
<text x="188.4" y="107.6">J1</text>
<text x="201.2" y="105.7">R6</text>
<text x="210.3" y="105.7">4.7K</text>
<text x="11" y="109.4">1uF</text>
<text x="188.4" y="109.4">ND0</text>
<text x="34.7" y="122.2">X1</text>
<text x="34.7" y="131.3">12MHz</text>
<text x="73.2" y="131.3">27</text>
<text x="82.3" y="131.3">R7</text>
<text x="21.9" y="136.8">C8</text>
<text x="56.7" y="136.8">C9</text>
<text x="73.2" y="136.8">27</text>
<text x="82.3" y="135">R8</text>
<text x="20.1" y="138.6">20pF</text>
<text x="56.7" y="138.6">20pF</text>
<text x="106.1" y="153.3">CON4</text>
<text x="113.4" y="153.3">MiniUSB</text>
</g>
<g font-size="1.6" fill="#f00">
<text x="155.8" y="21.6">USBDM</text>
<text x="155.8" y="23.4">TXD</text>
<text x="183.2" y="23.4">RXD</text>
<text x="183.3" y="21.6">USBDP</text>
<text x="155.8" y="25.2">USB_DET</text>
<text x="183.2" y="25.2">GPA7</text>
<text x="25.1" y="32.6">ICE_DAT</text>
<text x="25.1" y="34.4">ICE_CLK</text>
<text x="25.1" y="36.2">RST#</text>
<text x="67.3" y="43.3" transform="rotate(-90 67.3 43.3)">ICE_CLK</text>
<text x="69.1" y="43.5" transform="rotate(-90 69.1 43.5)">ICE_DAT</text>
<text x="174.1" y="61.8">USB_DET</text>
<text x="205.2" y="65.5">USBDM</text>
<text x="40.2" y="69.1">12M_O</text>
<text x="40.2" y="71">12M_I</text>
<text x="104.6" y="69.1">D+</text>
<text x="104.7" y="71">D-</text>
<text x="205.2" y="69.1">USBDP</text>
<text x="40.6" y="72.8">RST#</text>
<text x="249.1" y="83.8">VSS</text>
<text x="72.8" y="96.6" transform="rotate(-90 72.8 96.6)">TXD</text>
<text x="74.6" y="96.6" transform="rotate(-90 74.6 96.6)">RXD</text>
<text x="16.8" y="103.9">RST#</text>
<text x="219.8" y="105.7">GPA7</text>
<text x="25.2" y="124" transform="rotate(-90 25.2 124)">12M_I</text>
<text x="54.5" y="124" transform="rotate(-90 54.5 124)">12M_O</text>
<text x="210.3" y="125.7">Recovery mode</text>
<text x="68.1" y="131.3">D-</text>
<text x="199.3" y="127.6">Open</text>
<text x="68.1" y="135">D+</text>
<text x="106.4" y="149.6">VSS</text>
</g>
<g font-size="1.6" fill="#004080">
<text x="220.4" y="20.9">VIN</text>
<text x="221.3" y="19">VOUT</text>
<text x="222.5" y="22.7">VSS</text>
<text x="68.4" y="59" transform="rotate(-90 68.4 59)">ICE_CLK</text>
<text x="70.3" y="59.1" transform="rotate(-90 70.3 59.1)">ICE_DAT</text>
<text x="53.9" y="64.8">SPI2_CLK/PD.1</text>
<text x="53.9" y="62.9">AVDD</text>
<text x="72.1" y="64" transform="rotate(-90 72.1 64)">SPI1_CS0/PC.8</text>
<text x="73.9" y="64" transform="rotate(-90 73.9 64)">SPI1_CLK/PC.9</text>
<text x="75.7" y="64.2" transform="rotate(-90 75.7 64.2)">MISO1_0/PC.10</text>
<text x="77.6" y="64.2" transform="rotate(-90 77.6 64.2)">MOSI1_0/PC.11</text>
<text x="79.4" y="64.2" transform="rotate(-90 79.4 64.2)">MISO1_1/PC.12</text>
<text x="81.2" y="64.2" transform="rotate(-90 81.2 64.2)">MOSI1_1/PC.13</text>
<text x="84.2" y="64.8">SPI0_CLK/PC.1</text>
<text x="84.2" y="62.9">SPI0_CS0/PC.0</text>
<text x="246" y="64.8">VCC</text>
<text x="247.7" y="61.5" transform="rotate(-90 247.7 61.5)">S4</text>
<text x="256.8" y="61.5" transform="rotate(-90 256.8 61.5)">S3</text>
<text x="53.9" y="66.6">MISO2_0/PD.2</text>
<text x="53.9" y="68.4">MOSI2_0/PD.3</text>
<text x="53.9" y="70.2">XT_OUT</text>
<text x="84.9" y="68.4">MOSI0_0/PC.3</text>
<text x="84.9" y="66.6">MISO0_0/PC.2</text>
<text x="93.9" y="70.2">D+</text>
<text x="246" y="66.6">DM</text>
<text x="246" y="68.4">DP</text>
<text x="246" y="70.2">ID</text>
<text x="53.9" y="73.9">RESET#</text>
<text x="53.9" y="72.1">XT_IN</text>
<text x="53.9" y="75.7">PVSS</text>
<text x="83.9" y="73.9">USB_LDO_OUT</text>
<text x="91.5" y="75.7">VBUS</text>
<text x="94.3" y="72.1">D-</text>
<text x="246" y="72.1">GND</text>
<text x="247.7" y="75.9" transform="rotate(-90 247.7 75.9)">S1</text>
<text x="256.8" y="75.9" transform="rotate(-90 256.8 75.9)">S2</text>
<text x="53.9" y="81.2">EPAD</text>
<text x="68.4" y="83.2" transform="rotate(-90 68.4 83.2)">INT0/PB.14</text>
<text x="70.3" y="83.2" transform="rotate(-90 70.3 83.2)">I2C1_SCL/PA.11</text>
<text x="72.1" y="83.2" transform="rotate(-90 72.1 83.2)">I2C1_SDA/PA.10</text>
<text x="73.9" y="83.2" transform="rotate(-90 73.9 83.2)">RX1/PB.4</text>
<text x="75.7" y="83.2" transform="rotate(-90 75.7 83.2)">TX1/PB.5</text>
<text x="77.6" y="83.2" transform="rotate(-90 77.6 83.2)">LDO_OUT</text>
<text x="79.4" y="83.2" transform="rotate(-90 79.4 83.2)">LDO_IN_5V</text>
<text x="81.2" y="83.2" transform="rotate(-90 81.2 83.2)">VSS</text>
<text x="195.7" y="106.8">1</text>
<text x="195.7" y="108.6">2</text>
<text x="35.7" y="125.1">XIN</text>
<text x="41.1" y="125.1">GND</text>
<text x="35.7" y="128.8">GND XOUT</text>
<text x="103.3" y="130.6">VCC</text>
<text x="105" y="127.3" transform="rotate(-90 105 127.3)">S4</text>
<text x="114.1" y="127.3" transform="rotate(-90 114.1 127.3)">S3</text>
<text x="103.3" y="132.4">DM</text>
<text x="103.3" y="134.2">DP</text>
<text x="103.3" y="136.1">ID</text>
<text x="103.3" y="137.9">GND</text>
<text x="105" y="141.7" transform="rotate(-90 105 141.7)">S1</text>
<text x="114.1" y="141.7" transform="rotate(-90 114.1 141.7)">S2</text>
</g>
<g font-size="1.3">
<text x="29.3" y="1.4">5</text>
<text x="84.1" y="1.4">4</text>
<text x="139" y="1.4">3</text>
<text x="193.9" y="1.4">2</text>
<text x="248.7" y="1.4">1</text>
<text x=".5" y="24.7">D</text>
<text x="276.6" y="24.7">D</text>
<text x=".5" y="68.2">C</text>
<text x="276.6" y="68.2">C</text>
<text x=".5" y="111.6">B</text>
<text x="276.6" y="111.6">B</text>
<text x=".5" y="155">A</text>
<text x="276.6" y="155">A</text>
<text x="29.3" y="176.9">5</text>
<text x="84.1" y="176.9">4</text>
<text x="139" y="176.9">3</text>
<text x="193.9" y="176.9">2</text>
<text x="248.7" y="176.9">1</text>
</g>
</svg>
